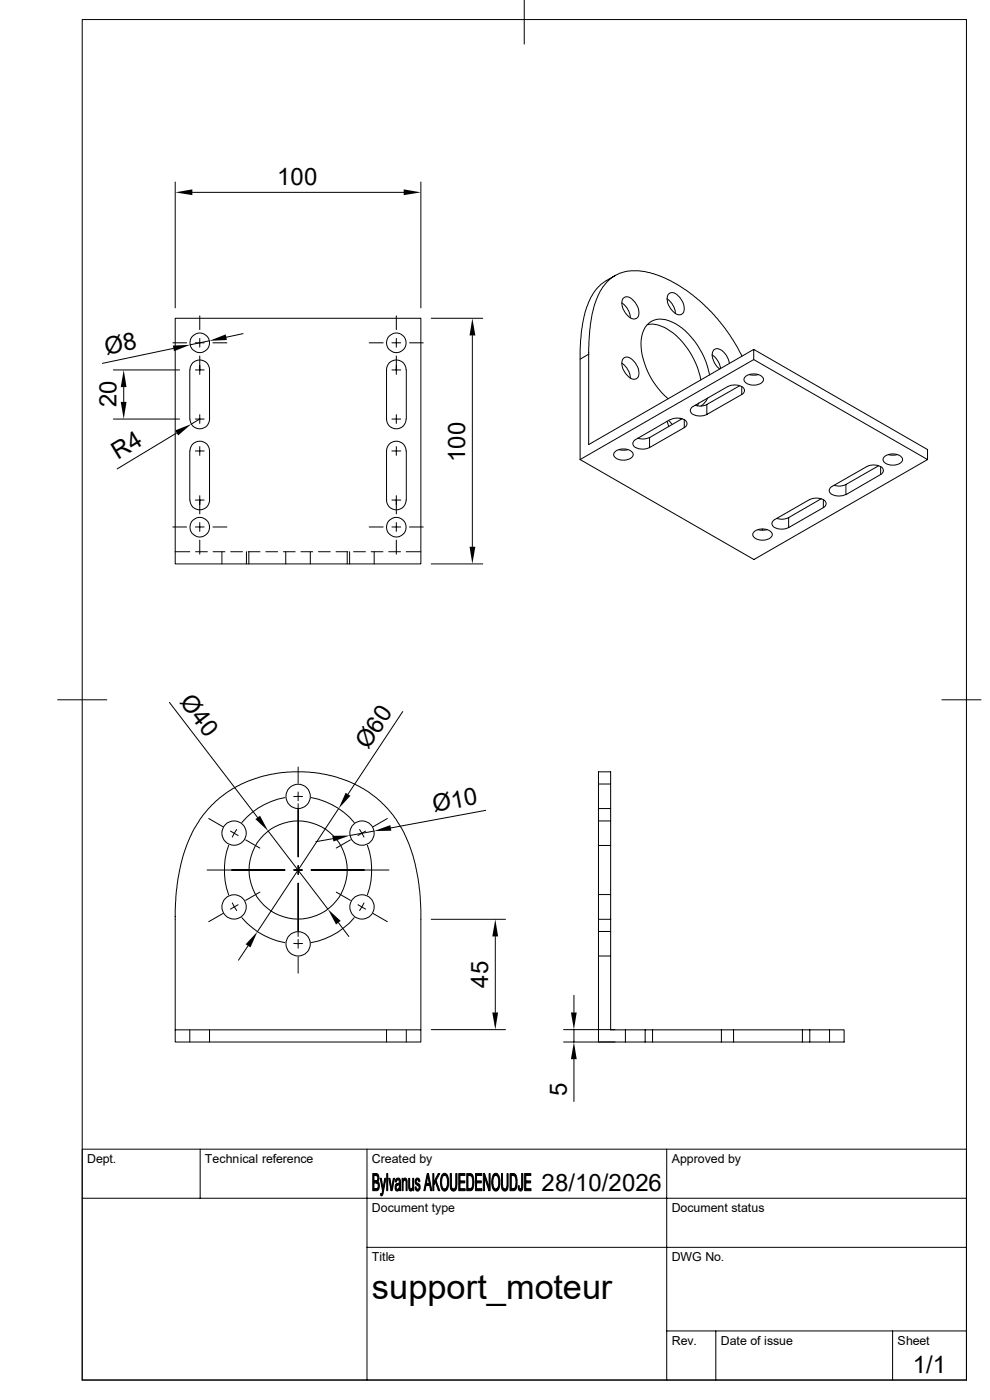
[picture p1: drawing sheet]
<svg xmlns="http://www.w3.org/2000/svg" width="210mm" height="297mm" viewBox="0 0 210 297" stroke-linecap="round" stroke-linejoin="round" font-family="sans-serif">
<g fill="none" stroke="#000" stroke-width=".21">
<path d="M17.4 4.1h187.6v288.7h-187.6zM111.2 0v9.4M37.2 38.6v26.7M89.3 38.6v26.7M40.8 40.8h44.8M130.5 58.5l-1.8 1a10.7 10.7 0 0 0-4.7 7.2l-.6 3.1-.3 4.2v23.5M24 78.5h14.1M36.7 72.7h2.9M36.8 73.9l-15.1 3.2M37.2 67.5h52.1v52.1h-52.1zM40.3 78.4v10.5M40.3 78.4a2.07 2.07 0 0 1 2.1-2 2.07 2.07 0 0 1 2 2v10.5a2.07 2.07 0 0 1-2 2.1 2.07 2.07 0 0 1-2.1-2.1"/>
<path d="M41.4 78.5h1.9M41.4 72.7h1.9M42.4 67v2.9M42.4 71.8v1.9M42.4 75.5v3.9M44.4 72.3l-4.1 .9M45.2 72.7h2.9M51.6 70.8l-3.6 .7M78.3 72.7h3M83.1 78.5h1.9M83.1 72.7h1.9M84.1 67v2.9"/>
<path d="M84.1 71.8v1.9M84.1 75.5v3.9M86.1 78.4a2.07 2.07 0 0 0-2-2 2.07 2.07 0 0 0-2.1 2v10.5a2.07 2.07 0 0 0 2.1 2.1 2.07 2.07 0 0 0 2-2.1M86.2 78.4v10.5M86.9 72.7h2.9M91.5 67.5h10.9M100.2 71.2v44.8M124.9 75.1l-1.8 1.1M131.9 77a4.3 4.3 0 0 1 1.8 3.2M131.9 64.3a4.3 4.3 0 0 1 1.8 3.1M132.2 76.1a1.25 1.25 0 0 1 1.9 .1 3.2 3.2 0 0 1 1.2 3.9 1.25 1.25 0 0 1-1.9-.1 3.2 3.2 0 0 1-1.2-3.9zM132.2 63.3a1.25 1.25 0 0 1 1.9 .2 3.2 3.2 0 0 1 1.2 3.9 1.25 1.25 0 0 1-1.9-.2 3.2 3.2 0 0 1-1.2-3.9z"/>
<path d="M137.3 68.9a6.1 6.1 0 0 1 4.9 1.4 16.7 16.7 0 0 1 6.5 10.3M141.5 63.4a4.3 4.3 0 0 1 1.8 3.1M141.8 62.4a1.25 1.25 0 0 1 1.9 .2 3.2 3.2 0 0 1 1.2 3.9 1.25 1.25 0 0 1-1.9-.2 3.2 3.2 0 0 1-1.2-3.9zM150.5 79.5a16.5 16.5 0 0 0-7.2-10.8 5 5 0 0 0-5.6-.2 6.3 6.3 0 0 0-1.6 6.1 16.9 16.9 0 0 0 5.6 10M151 75.3a4.4 4.4 0 0 1 1.9 2.8M154.7 77.1a3.8 3.8 0 0 0-2.5-3.1 1.37 1.37 0 0 0-1 2l.6 1.3 .9 1M158.9 79.5l.7 .1 1.3-.1M159 79.4v.1M159.9 74.1v2.2l36.9 21.2v-2.1l-36.9-21.3-35 20.2v-20.5l.4-5.6 .8-3.5 1.3-3.1 1.4-1.9 1.8-1.3 1.1-.5 1.7-.4 2.1-.1 1.3 .2 3.5 1.1 4 2 4 3 3.2 3.1 3.3 4.2 2.6 4.6M159.9 76.3l-36.8 21.2M24 88.9h14.1M26.2 82.1v3.2"/>
<path d="M37.5 91.9l-12.7 7.6M40.3 95.7v10.4M40.3 95.7a2.07 2.07 0 0 1 2.1-2.1 2.07 2.07 0 0 1 2 2.1l.1 10.4a2.07 2.07 0 0 1-2.1 2.1 2.07 2.07 0 0 1-2.1-2.1M41.4 88.9h1.9M41.4 95.7h1.9M42.4 88v1.8M42.4 94.7v1.9M42.4 88.9l-1.8 1.1M83.1 88.9h1.9M83.1 95.7h1.9M84.1 88v1.8M84.1 94.7v1.9"/>
<path d="M86.1 95.7a2.07 2.07 0 0 0-2-2.1 2.07 2.07 0 0 0-2.1 2.1v10.4a2.07 2.07 0 0 0 2.1 2.1 2.07 2.07 0 0 0 2-2.1M86.2 95.7v10.4M123.1 97.5l36.8 21.2 36.9-21.2M130.3 96a2.75 2.75 0 0 1 4 .2 1.09 1.09 0 0 1-1 1.3 2.62 2.62 0 0 1-3.1-.8zM131.3 95.4l.6 .1 1.3-.1M137.8 92.8a3.3 3.3 0 0 1-2.5 .2M141.6 89.4l.3 1.1M141.9 89.2l.7 .8M142.2 89l-7.4 4.3a.94 .94 0 0 0-.5 1 .94 .94 0 0 0 .9 .8l1.1 .2 1.5-.3M142.2 89a3.1 3.1 0 0 1 3.4 .4 .88 .88 0 0 1-.4 1.3M144.3 88.7l.1 .3M144.7 88.8l-6.9 4v2.2"/>
<path d="M145.2 90.7l-7.4 4.3M145.2 89v1.7M148.3 85.5l-.4 .6M150 85.8a3.3 3.3 0 0 1-2.6 .2M150.1 84.5l-.8 1.2-.6 .4M156.9 81.8l-7 4v2.1l7.5-4.2M157.4 83.7a.94 .94 0 0 0 .5-1.1 .94 .94 0 0 0-.9-.7l-1.1-.2-1.5 .3-7.4 4.2a.94 .94 0 0 0-.6 1.1 .94 .94 0 0 0 1 .8l1.1 .2 1.5-.4M157.4 82v1.7M158 80.1a2.75 2.75 0 0 1 3.9 .2 1.09 1.09 0 0 1-1 1.2 2.62 2.62 0 0 1-3-.7zM186.4 98.8l-6.9 4M186.8 99v1.7M187.5 97a2.75 2.75 0 0 1 3.9 .2 1.09 1.09 0 0 1-1 1.3 2.62 2.62 0 0 1-3-.8z"/>
<path d="M188.4 96.4l.7 .2 1.3-.2M36.7 111.8h2.9M37.2 117.1h3.1M41.4 106.1h1.9M41.4 111.8h1.9M41.5 117.1h2.5M42.4 105.2v3.8M42.4 110.9v1.8M42.4 114.6v3M45.2 111.8h2.9M45.2 117.1h2.5M47.1 117.1v2.5"/>
<path d="M48.9 117.1h2.5M52.3 117.1v2.5M52.7 117.1h2.5M52.8 117.1v2.5M56.4 117.1h2.5M60.1 117.1h2.5M60.6 117.1v2.5M63.8 117.1h2.5M65.8 117.1v2.5M67.6 117.1h2.5M71.3 117.1h2.5M73.7 117.1v2.5"/>
<path d="M74.2 117.1v2.5M75 117.1h2.5M78.3 111.8h3M78.7 117.1h2.5M79.4 117.1v2.5M82.5 117.1h2.5M83.1 106.1h1.9M83.1 111.8h1.9M84.1 105.2v3.8M84.1 110.9v1.8M84.1 114.6v3M86.2 117.1h3.1"/>
<path d="M86.9 111.8h2.9M91.5 119.6h10.9M159.9 112.9a2.75 2.75 0 0 1 3.9 .3 1.09 1.09 0 0 1-1 1.2 2.62 2.62 0 0 1-3.1-.7zM160.8 112.4l.6 .1 1.3-.1M161.8 112.2v.3M167.3 109.8a3.3 3.3 0 0 1-2.5 .2M167.3 109.8v2.1M174.2 105.8l-6.9 4M174.7 107.7a.94 .94 0 0 0 .5-1.1 .94 .94 0 0 0-.9-.7l-1.1-.2-1.5 .3-7.4 4.2a.94 .94 0 0 0-.5 1.1 .94 .94 0 0 0 .9 .8l1.1 .2 1.5-.4M174.7 106v1.7M174.7 107.7l-7.4 4.2M179.5 102.8a3.3 3.3 0 0 1-2.6 .2"/>
<path d="M186.8 100.7a.94 .94 0 0 0 .6-1.1 .94 .94 0 0 0-.9-.8l-1.2-.2-1.4 .4-7.4 4.2a.94 .94 0 0 0-.6 1.1 .94 .94 0 0 0 .9 .7l1.2 .2 1.5-.3M186.8 100.7l-7.3 4.2v-2.1M12.2 148.5h10.4M35.9 149l18.8 24.4M85.4 151l-11.6 17.5M199.8 148.5h8.3M44.3 173.7l3 1.7M48.5 179.3a15.7 15.7 0 0 0 0 10.6M48.9 176.3l1.6 .9M50.2 176l-.9 1.6M52.1 178.2l3 1.7M56.9 176.3l12.7 16.6"/>
<path d="M60.5 169.2a15.6 15.6 0 0 0-9.2 5.3M62.3 169h1.9M63.2 170.5v11.3M63.2 162.7v3.5M63.2 168v1.9M66 169.2a15.6 15.6 0 0 1 9.1 5.3M70.6 177.9l-3.6 .7M71.8 171.5l-17.2 26.2M74.3 178.2l-3 1.7M76.3 176l.9 1.6M77.6 176.3l-1.7 .9M77.9 179.3a15.7 15.7 0 0 1 0 10.6"/>
<path d="M79.3 176.3l-5.1 .9M82.2 173.7l-3 1.7M103 171.9l-20.1 3.7M127 166.3h2.5M127 171.5h2.5M127 174.2h2.5M127 179.4h2.5M43.9 184.6h16.6M47.3 193.8l-3 1.7M49.3 191.6l.9 1.6M50.5 191.9l-1.6 1M51.3 194.7a15.3 15.3 0 0 0 9.2 5.3"/>
<path d="M55.1 189.3l-3 1.7M62.3 184.6h1.8M63.2 183.6v1.9M63.2 187.4v11.3M63.2 199.3v1.9M66 184.6h16.5M71.3 189.3l3 1.7M71.8 195.7l2.2 3M75.1 194.7a15.3 15.3 0 0 1-9.1 5.3M75.9 191.9l1.7 1M77.2 191.6l-.9 1.6M79.2 193.8l3 1.7"/>
<path d="M91.5 195h15.7M105.1 198.7v16.1M127 197.6h2.5M127 189.8h2.5M127 195h2.5M129.5 195v23.5h49.6v2.6h-59.6M129.5 195v-31.3h-2.5v57.4M37.2 218.5v-24.5a37.5 37.5 0 0 1 4.3-18.6 23.8 23.8 0 0 1 19.2-11.6l3.8-.1 3.4 .4 3.7 .8 3.2 1.3a23.3 23.3 0 0 1 12.9 15.8l.5 2a45.9 45.9 0 0 1 1.1 11v26.1h-52.1v-2.6h52.1M40.3 218.5v2.6M44.4 218.5v2.6M52.6 200.7l-2 3M62.3 200.2h1.9"/>
<path d="M63.2 203v3.5M82 218.5v2.6M86.2 218.5v2.6M91.5 218.4h15.7M119.5 218.4h11M121.8 211.2v3.6M121.8 218.4v2.7M127 202.8h2.5M132.7 218.5v2.6M136.9 218.5v2.6M138.4 218.5v2.6M153 218.5v2.6"/>
<path d="M155.6 218.5v2.6M170.2 218.5v2.6M171.8 218.5v2.6M176 218.5v2.6M121.8 224.7v9M17.4 254.2h187.6M42.5 243.8v10.4M77.9 243.8v49M141.4 243.8v49M205 243.8h-187.6v49M77.9 264.6h127.1M141.4 282.4h63.6"/>
<path d="M151.8 282.4v10.4M189.4 282.4v10.4"/>
<circle cx="42.4" cy="72.7" r="2.07"/>
<circle cx="84.1" cy="72.7" r="2.07"/>
<circle cx="42.4" cy="111.8" r="2.07"/>
<circle cx="84.1" cy="111.8" r="2.07"/>
<circle cx="49.7" cy="176.7" r="2.58"/>
<circle cx="63.2" cy="168.9" r="2.58"/>
<circle cx="76.8" cy="176.7" r="2.58"/>
<circle cx="49.7" cy="192.4" r="2.58"/>
<circle cx="63.3" cy="184.6" r="10.4"/>
<circle cx="76.8" cy="192.4" r="2.58"/>
<circle cx="63.2" cy="200.2" r="2.58"/>
</g>
<g fill="#000" stroke="#000" stroke-width=".21">
<path d="M79.1 249h.9l.3 .4h-1v1.1l.9 .1-.1 .1 .2 .2-1 .1v1.2h1l-.3 .4h-.9z" fill-rule="evenodd"/>
<path d="M79.7 249.4h.6l.1 .3-.2 .9-.9-.1h.4a.57 .57 0 0 0 .4-.6 .57 .57 0 0 0-.4-.5z" fill-rule="evenodd"/>
<path d="M79.8 251l.5-.1 .2 .5-.2 .8h-1h.5a.65 .65 0 0 0 .4-.6 .65 .65 0 0 0-.4-.6z" fill-rule="evenodd"/>
<path d="M80.7 253.2l.5 .1v.2l-.3 .2z" fill-rule="evenodd"/>
<path d="M80.6 250h.3l.4 2.1-.1 .5z" fill-rule="evenodd"/>
<path d="M81.6 250h.3l-.6 3.1-.1 .2-.3-.1 .2-.3z" fill-rule="evenodd"/>
<path d="M82 249h.3v3.6h-.3z" fill-rule="evenodd"/>
<path d="M82.5 250h.2l.4 1.8-.1 .8z" fill-rule="evenodd"/>
<path d="M83.4 250h.3l-.5 2.6h-.2z" fill-rule="evenodd"/>
<path d="M83.9 250.3h.5l-.2 .1-.1 .4-.2-.1z" fill-rule="evenodd"/>
<path d="M83.9 251.3h.8a.55 .55 0 0 0-.6 .4 .55 .55 0 0 0 .2 .6h.4a.51 .51 0 0 1-.7 .3 .51 .51 0 0 1-.2-.8z" fill-rule="evenodd"/>
<path d="M84.4 252.3h.4z" fill-rule="evenodd"/>
<path d="M84 250.1a.58 .58 0 0 1 .8-.1 .58 .58 0 0 1 .2 .8v1.8h-.2v-.3h-.3l.2-.3v-.7l-.7-.1h.1a.47 .47 0 0 0 .6-.3 .47 .47 0 0 0-.3-.6h-.5z" fill-rule="evenodd"/>
<path d="M85.5 250.3h.4z" fill-rule="evenodd"/>
<path d="M85.3 250h.2v.4h.2l-.2 .5v1.7h-.2z" fill-rule="evenodd"/>
<path d="M85.7 250a.5 .5 0 0 1 .6 .1 .5 .5 0 0 1 .1 .6v1.9h-.3v-1.9l-.2-.4h-.4z" fill-rule="evenodd"/>
<path d="M86.7 250h.2l.1 2.2 .5 .1a.42 .42 0 0 1-.5 .4 .42 .42 0 0 1-.3-.6z" fill-rule="evenodd"/>
<path d="M87.2 252.3l.4-.1z" fill-rule="evenodd"/>
<path d="M87.5 250h.3v2.6h-.2v-.4h-.2l.1-.4z" fill-rule="evenodd"/>
<path d="M88.1 250.3h.5a.44 .44 0 0 0-.3 .5 .44 .44 0 0 0 .5 .3 .82 .82 0 0 1 .3 .9 .82 .82 0 0 1-.7 .6l-.3-.3h.5a.56 .56 0 0 0 .2-.6 .56 .56 0 0 0-.5-.4l-.2-.6z" fill-rule="evenodd"/>
<path d="M88.1 251.8h.2v.4l.3 .1h-.5z" fill-rule="evenodd"/>
<path d="M88.3 250a.53 .53 0 0 1 .6 .1 .53 .53 0 0 1 .2 .6h-.2l-.3-.4h-.5z" fill-rule="evenodd"/>
<path d="M90.6 249h.3l-.4 2.1 .6 .4h-.7l-.2 1.1h-.3z" fill-rule="evenodd"/>
<path d="M90.9 249l.7 3.6h-.2l-.3-1.1-.6-.4h.6l-.3-1.6z" fill-rule="evenodd"/>
<path d="M91.8 249h.2v3.6h-.2z" fill-rule="evenodd"/>
<path d="M92.5 250.4l.8 2.2h-.3l-.6-1.8z" fill-rule="evenodd"/>
<path d="M93 249h.3l-1.3 2.4v-.6z" fill-rule="evenodd"/>
<path d="M93.7 249.3h.6a1.16 1.16 0 0 0-.6 1.4v.6a.87 .87 0 0 0 .6 1h.6a.66 .66 0 0 1-.8 .4 .66 .66 0 0 1-.5-.7l-.2-1.4z" fill-rule="evenodd"/>
<path d="M93.9 249.1a.68 .68 0 0 1 .8-.1 .68 .68 0 0 1 .3 .6l.2 .6-.2 1.8-.1 .3h-.6a1.66 1.66 0 0 0 .6-1.9v-.1a.88 .88 0 0 0-.6-1h-.5z" fill-rule="evenodd"/>
<path d="M95.5 249h.3v2.1a.94 .94 0 0 0 .4 1.2h-.6l-.1-.3z" fill-rule="evenodd"/>
<path d="M96.7 249h.2v2.7a.69 .69 0 0 1-.3 .8 .69 .69 0 0 1-.8-.1l-.2-.1h.6a.8 .8 0 0 0 .5-1.1z" fill-rule="evenodd"/>
<path d="M97.3 249h1.3v.4h-1v1.1h1v.5h-1v1.2h1.1v.4h-1.4z" fill-rule="evenodd"/>
<path d="M99 249h1l.3 .3-1 .1v2.8h1l-.4 .4h-.9z" fill-rule="evenodd"/>
<path d="M99.7 249.4l.6-.1 .2 1.3-.2 1.6h-1h.4a.81 .81 0 0 0 .6-1.1v-.4a1.03 1.03 0 0 0-.6-1.3z" fill-rule="evenodd"/>
<path d="M100.9 249h1.3v.4h-1.1v1.1h1v.5h-1v1.2h1.1v.4h-1.3z" fill-rule="evenodd"/>
<path d="M102.5 249h.3v3.6h-.3z" fill-rule="evenodd"/>
<path d="M102.8 249l1 2.8-.1 .8-.9-2.8z" fill-rule="evenodd"/>
<path d="M103.8 249h.2v3.6h-.3z" fill-rule="evenodd"/>
<path d="M104.6 249.3h.6a1.53 1.53 0 0 0-.6 2 .87 .87 0 0 0 .6 1h.5a.66 .66 0 0 1-.7 .4 .66 .66 0 0 1-.5-.7l-.2-1.5z" fill-rule="evenodd"/>
<path d="M104.8 249a.71 .71 0 0 1 .8 0 .71 .71 0 0 1 .3 .7l.1 .6v1.5l-.3 .5h-.5a1.66 1.66 0 0 0 .6-1.9v-.1a.88 .88 0 0 0-.6-1h-.6z" fill-rule="evenodd"/>
<path d="M106.4 249h.2v2.1a1.01 1.01 0 0 0 .5 1.2h-.6l-.1-.3z" fill-rule="evenodd"/>
<path d="M107.6 249h.2v2.7a.69 .69 0 0 1-.3 .9 .69 .69 0 0 1-.9-.2l-.1-.1h.6a.8 .8 0 0 0 .5-1.1z" fill-rule="evenodd"/>
<path d="M108.2 249h.9l.4 .3-1 .1v2.8h1l-.4 .4h-.9z" fill-rule="evenodd"/>
<path d="M108.8 249.4l.7-.1 .2 .9-.2 1.9-1 .1h.3a.87 .87 0 0 0 .6-1.2v-.5a.91 .91 0 0 0-.6-1.1z" fill-rule="evenodd"/>
<path d="M109.9 251.6l.3-.1 .1 .7 .5 .1a.46 .46 0 0 1-.5 .4 .46 .46 0 0 1-.4-.6z" fill-rule="evenodd"/>
<path d="M110.7 249h.2v2.9l-.1 .4h-.4l.3-.4z" fill-rule="evenodd"/>
<path d="M111.3 249h1.3v.4h-1.1v1.1h1.1v.5h-1.1v1.2h1.1v.4h-1.3z" fill-rule="evenodd"/>
</g>
<g fill="#000">
<path d="M37.2 40.8l3.6-.6v1.2zM85.6 40.2l3.7 .6-3.7 .6zM36.7 73.3l3.6-.1-3.4 1.3zM44.4 72.3l3.5-1.3 .2 1.1zM100.2 67.5l.6 3.7h-1.2zM25.6 85.3h1.2l-.6 3.6zM26.2 78.5l.6 3.6h-1.2zM37.2 91.3l3.4-1.3-2.8 2.4zM99.6 116h1.2l-.6 3.6zM54.2 173.8l1-.7 1.7 3.2zM70.5 177.3l3.7-.1-3.5 1.3zM73.3 168.2l1 .6-2.5 2.7z"/>
<path d="M79.3 176.3l3.5-1.3 .2 1.2zM69.6 192.9l2.7 2.5-1 .7zM105.1 195l.6 3.7h-1.3zM54.6 197.7l-1.5 3.3-1-.7zM104.4 214.8h1.3l-.6 3.6zM121.1 214.8h1.2l-.5 3.6zM121.8 221.1l.5 3.6h-1.2z"/>
</g>
<text font-size="7.3" x="78.9" y="275.6">support_moteur</text>
<g font-size="5.1">
<text x="58.8" y="39.3">100</text>
<text x="22.6" y="75.3" transform="rotate(-12 22.6 75.3)">Ø8</text>
<text x="24.7" y="86.4" transform="rotate(-90 24.7 86.4)">20</text>
<text x="25" y="97.7" transform="rotate(-31 25 97.7)">R4</text>
<text x="98.7" y="98" transform="rotate(-90 98.7 98)">100</text>
<text x="38" y="149" transform="rotate(52 38 149)">Ø40</text>
<text x="78.1" y="159.1" transform="rotate(-57 78.1 159.1)">Ø60</text>
<text x="92.1" y="172.3" transform="rotate(-11 92.1 172.3)">Ø10</text>
<text x="103.5" y="209.5" transform="rotate(-90 103.5 209.5)">45</text>
<text x="120.2" y="232.5" transform="rotate(-90 120.2 232.5)">5</text>
<text x="114.9" y="252.6">28/10/2026</text>
<text x="193.6" y="291.4">1/1</text>
</g>
<g font-size="2.6">
<text x="18.5" y="246.7">Dept.</text>
<text x="43.5" y="246.7">Technical reference</text>
<text x="78.9" y="246.7">Created by</text>
<text x="142.5" y="246.7">Approved by</text>
<text x="78.9" y="257.1">Document type</text>
<text x="142.5" y="257.1">Document status</text>
<text x="78.9" y="267.5">Title</text>
<text x="142.5" y="267.5">DWG No.</text>
<text x="142.5" y="285.3">Rev.</text>
<text x="152.9" y="285.3">Date of issue</text>
<text x="190.4" y="285.3">Sheet</text>
</g>
</svg>
